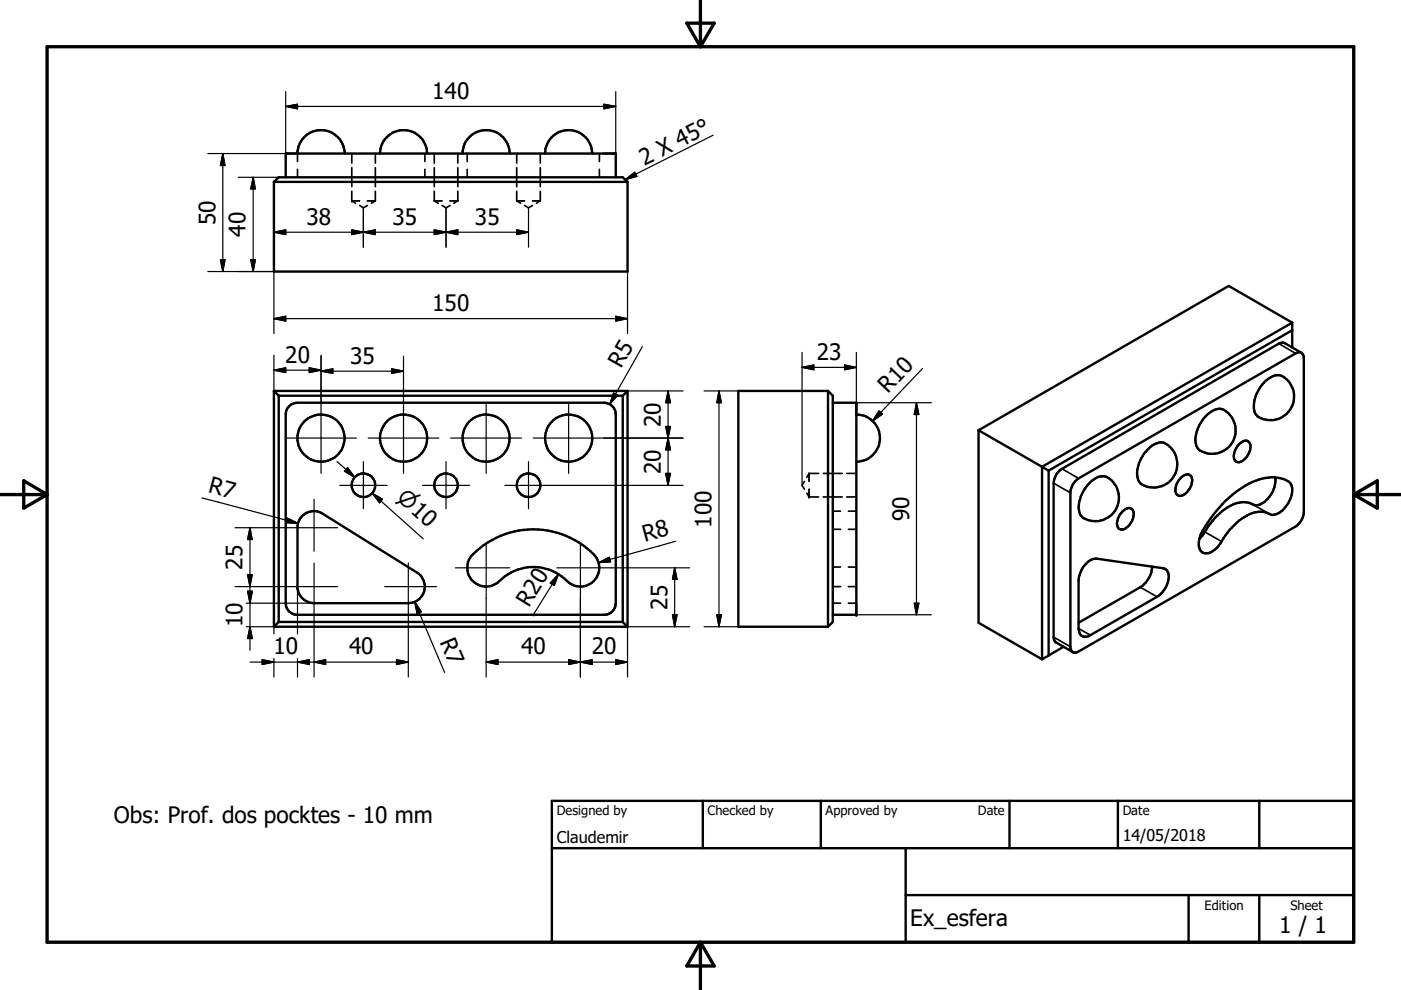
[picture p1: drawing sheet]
<svg xmlns="http://www.w3.org/2000/svg" width="297mm" height="210mm" viewBox="0 0 297 210" stroke-linecap="round" stroke-linejoin="round" font-family="sans-serif">
<g fill="none" stroke="#000" stroke-width=".51">
<path d="M58.1 38.6v19h74.9v-19M58.1 38.6l1-1h72.9l1 1M58.1 38.6h74.9M60.6 37.6v-5h70v5M63.1 32.6a5 5 0 0 1 5-5 5 5 0 0 1 5 5M80.6 32.6a5 5 0 0 1 5-5 5 5 0 0 1 5 5M98.1 32.6a5 5 0 0 1 5-5 5 5 0 0 1 5 5M115.6 32.6a5 5 0 0 1 5-5 5 5 0 0 1 5 5M274 68.4l-53.1 30.6v40.8M274 68.4v5.3M274 70l-51.7 29.8M274 68.4l-13.5-7.8-53 30.6"/>
<path d="M275.9 74.8l-3.5-2-.6-.2-.7 .3-45.9 26.5a3.7 3.7 0 0 0-1.8 3v32.7l.4 1 3.7 2.2M58.1 82.9v50M58.1 82.9l1 1M58.1 82.9h74.9M59.1 83.9v48M59.1 83.9h72.9M61.2 86.3l.5-.5 1.4-.4h65a2.52 2.52 0 0 1 2.5 2.5v40a2.48 2.48 0 0 1-2.2 2.4h-65.7a2.49 2.49 0 0 1-2.1-2.4v-40l.1-.7zM132 83.9v48M133 82.9v50M133 82.9l-1 1M175.6 82.9h-19.1v50h19.1M175.6 82.9v50"/>
<path d="M175.6 82.9l1 1v48l-1 1M176.6 85.4h5v44.9h-5M181.6 87.9a5 5 0 0 1 5 5 5 5 0 0 1-5 5M207.5 91.2l14.8 8.6M207.5 91.2v40.8l13.4 7.8M222.3 99.8v39.2M243.9 94.7a2.72 2.72 0 0 1 4.1 0 4.9 4.9 0 0 1 .5 6.9 4.9 4.9 0 0 1-6.9 .7 4.6 4.6 0 0 1 .2-4.7l.7-1.4zM255.9 87.9a3.4 3.4 0 0 1 3.3-1.1 5 5 0 0 1 2 7.1 5 5 0 0 1-7.2 1.3 5 5 0 0 1 .3-5.2l.9-1.3zM262.5 94.4l.5-.5a1.2 1.2 0 0 1 2 .1 3.4 3.4 0 0 1-2.5 4 1.11 1.11 0 0 1-.9-1.6l.3-1zM268.3 80.8a3.2 3.2 0 0 1 3.6-1 5 5 0 0 1 1.7 6.9 5 5 0 0 1-7 1.6 3.7 3.7 0 0 1-.5-3.9l.9-2zM64 109.5a3.5 3.5 0 0 1 4.4-.6l20 12.5a3.5 3.5 0 0 1 1.6 4 3.5 3.5 0 0 1-3.4 2.5h-20a3.6 3.6 0 0 1-3.5-3.1v-13.3l.4-1.3zM99.9 117.9a18 18 0 0 1 26.6 .4 4 4 0 0 1-1.3 5.5 4 4 0 0 1-5.5-1.1 10.2 10.2 0 0 0-14.2 .8 4 4 0 0 1-5.3-.3 4 4 0 0 1-.3-5.3z"/>
<path d="M228 102l.7-.6 46-26.5a1.03 1.03 0 0 1 1.1-.2 1.03 1.03 0 0 1 .6 .9v33.3a4.1 4.1 0 0 1-1.7 2.7l-46 26.5a1.03 1.03 0 0 1-1.1 .2 1.03 1.03 0 0 1-.7-.9v-33.2l.5-1.3zM230.1 119.7l1.2-1 1.2-.3 14.1 2.1a1.93 1.93 0 0 1 1.1 2.6 5.6 5.6 0 0 1-2.4 3.4l-14.1 8.2a1.51 1.51 0 0 1-1.8 .2 1.51 1.51 0 0 1-.7-1.6v-10.2l.3-1.6 .6-1.1zM230.8 102.6a3.4 3.4 0 0 1 3.9-1.4 5 5 0 0 1 1.8 6.9 5 5 0 0 1-7 1.6 4.1 4.1 0 0 1-.4-4.4l.8-1.5zM238 108.4l.3-.2a1.15 1.15 0 0 1 1.4-.4 1.15 1.15 0 0 1 .7 1.3 3.6 3.6 0 0 1-2.4 3.2 1.11 1.11 0 0 1-1.1-1.6l.4-1.4zM250.1 101.6a1.62 1.62 0 0 1 2.2-.8 2.3 2.3 0 0 1-.2 2.9 2 2 0 0 1-2.4 1.3 1.83 1.83 0 0 1-.2-2.5zM259.8 106.2a15.9 15.9 0 0 1 9.8-5 5.5 5.5 0 0 1 4 1.2 4.1 4.1 0 0 1-.7 4.7 4 4 0 0 1-3.2 2.1 5.2 5.2 0 0 0-5.9 .4 14.5 14.5 0 0 0-5.1 5.6l-.6 .8a2.85 2.85 0 0 1-3.1 1.1 2.79 2.79 0 0 1-.6-3.3 25.9 25.9 0 0 1 5.4-7.6zM270.4 101.2a5.6 5.6 0 0 1-4 5.9h-.6a5.1 5.1 0 0 0-5.5 .5 16.9 16.9 0 0 0-5.4 6l-.6 .7M58.1 132.9h74.9M59.1 131.9l-1 1M59.1 131.9h72.9M132 131.9l1 1M222.3 139l-1.4 .8"/>
<path d="M225.5 137.1l-3.2 1.9M244.3 120.1a5.6 5.6 0 0 1-2.5 4.4l-13.1 7.5M117 179.8h170M117 169.8h170v30h-170zM149 169.8v10M174 169.8v10M192 179.8v20M214 169.8v10M237 169.8v10M267 169.8v10M192 189.8h95M252 189.8v10"/>
<path d="M267 189.8v10"/>
<circle cx="68" cy="92.9" r="5"/>
<circle cx="85.6" cy="92.9" r="5"/>
<circle cx="103.1" cy="92.9" r="5"/>
<circle cx="120.6" cy="92.9" r="5"/>
<circle cx="77.1" cy="102.9" r="2.5"/>
<circle cx="94.6" cy="102.9" r="2.49"/>
<circle cx="112.1" cy="102.9" r="2.51"/>
</g>
<g fill="none" stroke="#000" stroke-width=".35">
<path d="M63.1 32.6v1.6M63.1 35.9v1.7M74.6 32.6v2M74.6 35.6v4M79.6 32.6v2M79.6 35.6v4M90.1 32.6v1.6M90.1 35.9v1.7M92.1 32.6v2M92.1 35.6v4M97.1 32.6v2M97.1 35.6v4"/>
<path d="M99.1 32.6v1.6M99.1 35.9v1.7M109.6 32.6v2M109.6 35.6v4M114.6 32.6v2M114.6 35.6v4M127.1 32.6v1.6M127.1 35.9v1.7M74.6 42.6h1.6M74.6 42.6l.8 .5M74.6 40.6v2M76.2 43.6l.8 .5 .9-.5"/>
<path d="M77.9 42.6h1.7M79.6 42.6l-.9 .5M79.6 40.6v2M92.1 42.6h1.6M92.1 42.6l.8 .5M92.1 40.6v2M93.7 43.6l.9 .5 .8-.5M95.4 42.6h1.7M97.1 42.6l-.9 .5M97.1 40.6v2M109.6 42.6h1.6M109.6 42.6l.8 .5"/>
<path d="M109.6 40.6v2M111.2 43.6l.9 .5 .8-.5M112.9 42.6h1.7M114.6 42.6l-.9 .5M114.6 40.6v2M271.1 72.9l3.6 2M225.2 99.4l3.5 2M170.6 102.1l-.6 .8 .6 .8M171.1 104.6l.4 .8M171.5 100.4v1.7M171.5 103.7v1.7M171.5 100.4l-.4 .8"/>
<path d="M171.5 100.4h2.1M171.5 105.4h2.1M174.5 100.4h4.1M174.5 105.4h4.1M176.6 112.2h1.6M176.6 108.4h1.6M179.5 100.4h2.1M179.5 105.4h2.1M179.9 112.2h1.7M179.9 108.4h1.7M223.4 102.4l3.5 2.1M255.4 112.8l3.6 2"/>
<path d="M265.6 106.9l3.6 2.1M176.6 127.9h1.6M176.6 124.4h1.6M176.6 120.2h1.6M179.9 127.9h1.7M179.9 124.4h1.7M179.9 120.2h1.7M223.4 135.1l3.5 2M228.7 133.3l2.5 1.4M241.8 124.5l3.5 2"/>
</g>
<g fill="#000">
<circle cx="74.6" cy="42.6" r=".18"/>
<circle cx="171.5" cy="105.4" r=".18"/>
<circle cx="181.6" cy="130.3" r=".25"/>
</g>
<path d="M148.5 -.1v10M10 9.9h277v189.9h-277zM145.6 4.9h5.8l-2.9 5zM0 104.9h10M5 101.9l5 3-5 2.8zM287 104.9h10M287 104.9l5-3v5.8zM148.5 199.8v10M148.5 199.8l2.9 5h-5.8z" fill="none" stroke="#000" stroke-width=".71"/>
<g fill="none" stroke="#000" stroke-width=".25">
<path d="M60.6 19.4v13.2h-16.5M130.6 19.4v13.2M47.2 32.6l.5 2.5h-1zM47.2 32.6v25M50.5 37.6h8.6M53.7 37.6l.4 2.4h-.9zM53.7 37.6v20M60.6 22.6l2.5-.5v1zM60.6 22.6h70M128.1 22.1l2.5 .5-2.5 .5zM132.5 38.1l2.1-1.6 .4 .9zM133.9 37l-1.4 1.1"/>
<path d="M134.8 37l.2 .4-2.5 .7M151.2 28.7l-18.7 9.4M44.1 57.6h14v13.1M46.7 55.1h1l-.5 2.5zM53.2 55.1h.9l-.4 2.5zM58.1 49.2l2.5-.5v1zM58.1 49.2h54M74.6 48.7l2.4 .5-2.4 .5zM77 49.2l2.6-.5v1zM77 44.1v8.3M92.1 48.7l2.5 .5-2.5 .5zM92.1 48.7l5 1v-1l-5 1z"/>
<path d="M94.6 49.2l2.5-.5v1zM94.6 44.1v8.3M109.6 48.7l2.5 .5-2.5 .5zM112.1 44.1v8.3M133 57.6v13.1M58.1 67.6l2.5-.5v1zM58.1 78.5l2.5-.5v1zM58.1 67.6h74.9M58.1 75.3v7.6M58.1 78.5h10M65.6 78l2.5 .5-2.5 .5zM68.1 78.7l2.5-.5v1z"/>
<path d="M68.1 75.3v25.1M68.1 78.7h17.5M83.1 78.2l2.5 .5-2.5 .5zM85.6 75.5v24.9M130.6 67.1l2.4 .5-2.4 .5zM136.2 73.5l-6.9 12.2M170 77.9l2.5-.5v1zM170 77.9h11.6M170 74.7v28.2M179.1 77.4l2.5 .5-2.5 .5zM181.6 74.7v13.2M195.6 78.1l-10.6 11.2"/>
<path d="M60.6 92.9h15M71.5 97.9l3.7 3.3M73.7 99.1l1.5 2.1-2.2-1.3zM77 97.9v10M78.1 92.9h14.9M94.6 97.9v10M95.5 92.9h15.1M103.1 85.4v15M112.1 97.9v10M113.1 92.9h31.7M120.6 85.4v15M130.1 83.3l.9 .5-1.7 1.9z"/>
<path d="M133 82.9h11.8M141.1 90.4h1.1l-.6 2.5zM141.6 82.9l.6 2.5h-1.1zM141.6 92.9l.6 2.5h-1.1zM141.6 82.9v20M149.3 82.9h7.2M152.4 82.9l.5 2.5h-.9zM152.4 82.9v50M181.6 85.4h15.9M186.3 87.1l.8 .7-2.1 1.5zM194.3 85.4l.5 2.5h-1zM194.3 85.4v44.9"/>
<path d="M42.8 105.6l20.4 5.4M49.8 111.9h21.8M53 111.9l.5 2.5h-1zM53 111.9v26M60.9 109.9l2.3 1.1-2.6-.2zM66.6 105.9v11M66.6 119.4v24.2M72 102.9h10.1M78.9 104.6l2.2 1.2-.6 .8zM78.9 104.6l1.9 1.6M78.9 104.6l10.8 9.7M86.6 119.4v24.2"/>
<path d="M89.6 102.9h10M103.1 115.4v28.2M107.1 102.9h37.7M123.1 115.4v28.2M126.9 119.3l2.3-1.1 .3 .9zM141.1 100.4h1.1l-.6 2.5zM143.2 114.8l-16.3 4.5M49.8 124.4h21.8M52.2 132.9h5.9v1.5M52.2 127.9h14.3M52.5 121.9h1l-.5 2.5zM52.5 125.3h1l-.5 2.6z"/>
<path d="M53 132.9l.5 2.5h-1zM55.6 139.9l2.5 .5-2.5 .5zM58.1 139.6v4M63.1 124.5v9.9M63.1 139.6v4M81.6 124.4h10.9M84.1 139.9l2.5 .5-2.5 .5zM87.9 127.6l1.5 2.1-1 .4zM87.9 127.6l6.4 15M96.6 120.4h11.5M113.1 130.3h.1M118.1 120.4h28.1"/>
<path d="M118.4 121.8l-.9 2.3-.8-.5zM118.4 121.8l-5.3 8.5M120.6 139.9l2.5 .5-2.5 .5zM120.6 139.9v1l5-1v1zM130.6 139.9l2.4 .5-2.4 .5zM142.6 130.3h.9l-.5 2.6zM143 120.4l.5 2.5h-.9zM143 120.4v12.5M146.2 132.9h-13.2v10.7M149.3 132.9h7.2M152 130.3h.9l-.5 2.6zM181.6 130.3h15.9"/>
<path d="M193.8 127.9h1l-.5 2.4zM53 140.4h33.6M63.1 140.4l2.5-.5v1zM66.6 140.4l2.4-.5v1zM103.1 140.4l2.5-.5v1zM103.1 140.4h29.9M123.1 140.4l2.5-.5v1z"/>
</g>
<g fill="#000">
<path d="M47.2 32.6l.5 2.5h-1zM60.6 22.6l2.5-.5v1zM128.1 22.1l2.5 .5-2.5 .5zM132.5 38.1l2.1-1.6 .4 .9zM46.7 55.1h1l-.5 2.5zM53.2 55.1h.9l-.4 2.5zM53.7 37.6l.4 2.4h-.9zM58.1 49.2l2.5-.5v1zM74.6 48.7l2.4 .5-2.4 .5zM77 49.2l2.6-.5v1zM92.1 48.7l2.5 .5-2.5 .5zM94.6 49.2l2.5-.5v1z"/>
<path d="M109.6 48.7l2.5 .5-2.5 .5zM58.1 67.6l2.5-.5v1zM58.1 78.5l2.5-.5v1zM65.6 78l2.5 .5-2.5 .5zM68.1 78.7l2.5-.5v1zM83.1 78.2l2.5 .5-2.5 .5zM130.6 67.1l2.4 .5-2.4 .5zM170 77.9l2.5-.5v1zM179.1 77.4l2.5 .5-2.5 .5zM73.7 99.1l1.5 2.1-2.2-1.3zM130.1 83.3l.9 .5-1.7 1.9zM141.1 90.4h1.1l-.6 2.5z"/>
<path d="M141.6 82.9l.6 2.5h-1.1zM141.6 92.9l.6 2.5h-1.1zM152.4 82.9l.5 2.5h-.9zM186.3 87.1l.8 .7-2.1 1.5zM194.3 85.4l.5 2.5h-1zM53 111.9l.5 2.5h-1zM60.9 109.9l2.3 1.1-2.6-.2zM78.9 104.6l2.2 1.2-.6 .8zM126.9 119.3l2.3-1.1 .3 .9zM141.1 100.4h1.1l-.6 2.5zM52.5 121.9h1l-.5 2.5zM52.5 125.3h1l-.5 2.6z"/>
<path d="M53 132.9l.5 2.5h-1zM63.1 140.4l2.5-.5v1zM66.6 140.4l2.4-.5v1zM87.9 127.6l1.5 2.1-1 .4zM103.1 140.4l2.5-.5v1zM118.4 121.8l-.9 2.3-.8-.5zM123.1 140.4l2.5-.5v1zM142.6 130.3h.9l-.5 2.6zM143 120.4l.5 2.5h-.9zM152 130.3h.9l-.5 2.6zM193.8 127.9h1l-.5 2.4zM55.6 139.9l2.5 .5-2.5 .5z"/>
<path d="M84.1 139.9l2.5 .5-2.5 .5zM120.6 139.9l2.5 .5-2.5 .5zM130.6 139.9l2.4 .5-2.4 .5z"/>
</g>
<g font-size="4.8">
<text x="91.6" y="21">140</text>
<text x="136.6" y="35.1" transform="rotate(-27 136.6 35.1)">2 X 45°</text>
<text x="45.7" y="47.7" transform="rotate(-90 45.7 47.7)">50</text>
<text x="65" y="47.7">38</text>
<text x="83.2" y="47.7">35</text>
<text x="100.7" y="47.7">35</text>
<text x="52.1" y="50.2" transform="rotate(-90 52.1 50.2)">40</text>
<text x="91.6" y="66">150</text>
<text x="60.4" y="77">20</text>
<text x="74.2" y="77.1">35</text>
<text x="173.2" y="76.3">23</text>
<text x="131.7" y="78.3" transform="rotate(-61 131.7 78.3)">R5</text>
<text x="188.3" y="83.6" transform="rotate(-46 188.3 83.6)">R10</text>
<text x="140.1" y="90.6" transform="rotate(-90 140.1 90.6)">20</text>
<text x="140.1" y="100.5" transform="rotate(-90 140.1 100.5)">20</text>
<text x="44" y="104.3" transform="rotate(15 44 104.3)">R7</text>
<text x="150.9" y="111.8" transform="rotate(-90 150.9 111.8)">100</text>
<text x="192.7" y="110.5" transform="rotate(-90 192.7 110.5)">90</text>
<text x="136.7" y="114.9" transform="rotate(-16 136.7 114.9)">R8</text>
<text x="51.4" y="120.8" transform="rotate(-90 51.4 120.8)">25</text>
<text x="112.1" y="128.9" transform="rotate(-58 112.1 128.9)">R20</text>
<text x="141.5" y="129.2" transform="rotate(-90 141.5 129.2)">25</text>
<text x="51.4" y="133" transform="rotate(-90 51.4 133)">10</text>
<text x="93.2" y="136.1" transform="rotate(67 93.2 136.1)">R7</text>
<text x="58" y="138.8">10</text>
<text x="74" y="138.8">40</text>
<text x="110.5" y="138.8">40</text>
<text x="125.5" y="138.8">20</text>
<text x="24.1" y="174.4">Obs: Prof. dos pocktes - 10 mm</text>
<text x="193" y="196.3">Ex_esfera</text>
<text x="271.2" y="197.7">1 / 1</text>
</g>
<text font-size="4.6" x="83.9" y="105.8" transform="rotate(42 83.9 105.8)">n10</text>
<g font-size="3.4">
<text x="118.1" y="178.8">Claudemir</text>
<text x="238" y="178.3">14/05/2018</text>
</g>
<g font-size="2.7">
<text x="118.1" y="172.9">Designed by</text>
<text x="150" y="172.9">Checked by</text>
<text x="175" y="172.9">Approved by</text>
<text x="207.3" y="172.8">Date</text>
<text x="238" y="172.8">Date</text>
<text x="255.4" y="192.9">Edition</text>
<text x="273.6" y="192.9">Sheet</text>
</g>
</svg>
